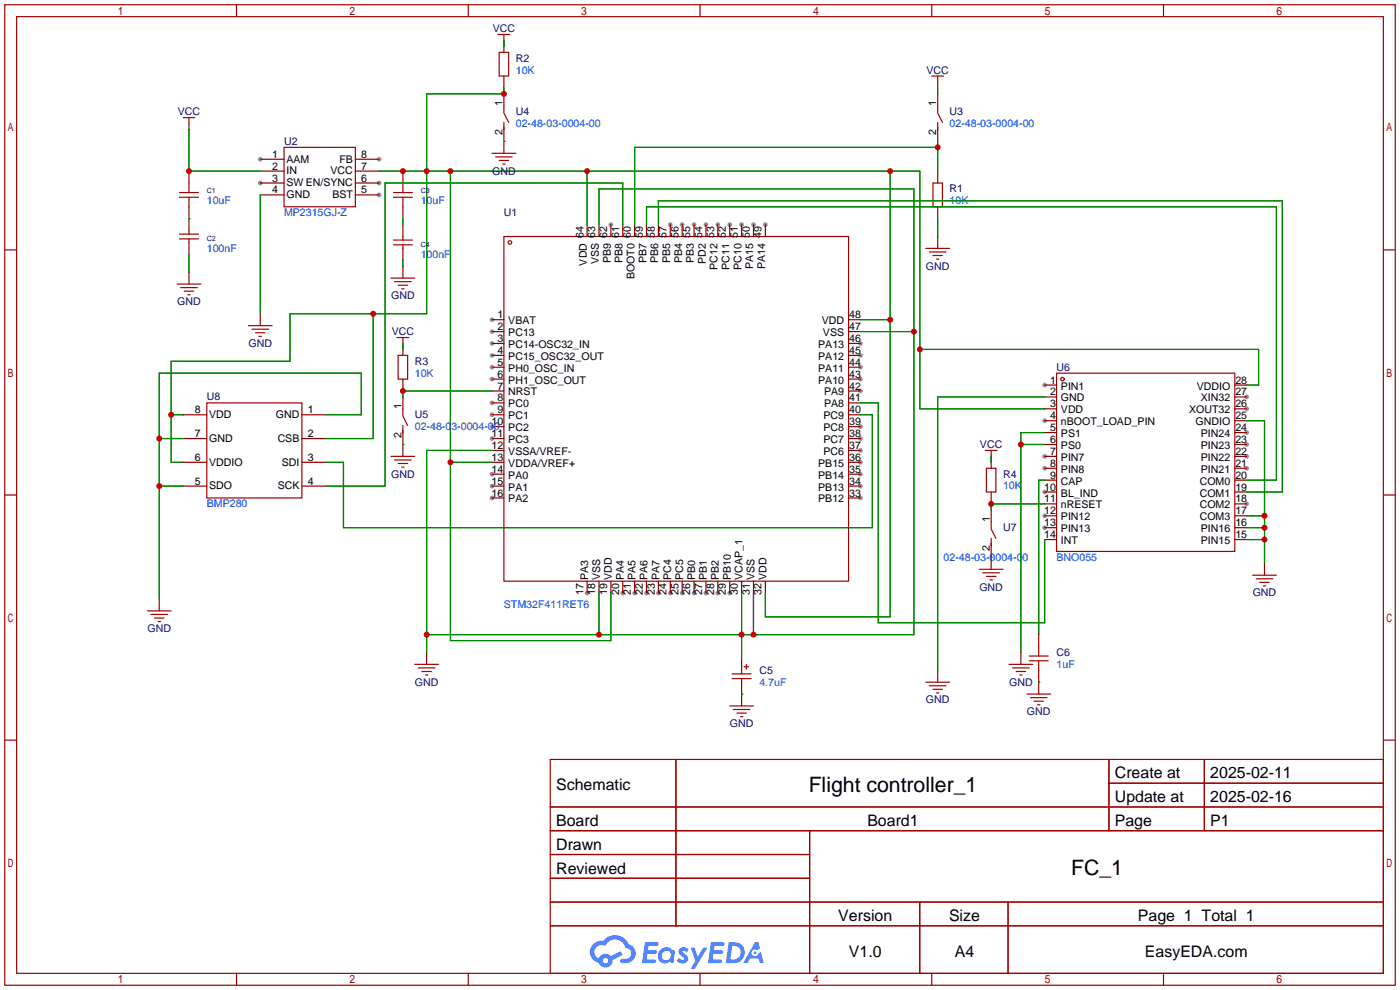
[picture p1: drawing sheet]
<svg xmlns="http://www.w3.org/2000/svg" width="299mm" height="212mm" viewBox="0 0 299 212" stroke-linecap="round" stroke-linejoin="round" font-family="sans-serif">
<g fill="#999">
<circle cx="105.2" cy="68.3" r=".51"/>
<circle cx="105.2" cy="70.9" r=".51"/>
<circle cx="105.2" cy="73.4" r=".51"/>
<circle cx="105.2" cy="75.9" r=".51"/>
<circle cx="105.2" cy="78.5" r=".51"/>
<circle cx="105.2" cy="81" r=".51"/>
<circle cx="105.2" cy="86.1" r=".51"/>
<circle cx="105.2" cy="88.6" r=".51"/>
<circle cx="105.2" cy="91.2" r=".51"/>
<circle cx="105.2" cy="93.7" r=".51"/>
<circle cx="105.2" cy="101.3" r=".51"/>
<circle cx="105.2" cy="103.9" r=".51"/>
<circle cx="105.2" cy="106.4" r=".51"/>
<circle cx="125.5" cy="126.7" r=".51"/>
<circle cx="133.1" cy="126.7" r=".51"/>
<circle cx="135.6" cy="126.7" r=".51"/>
<circle cx="138.2" cy="126.7" r=".51"/>
<circle cx="140.7" cy="126.7" r=".51"/>
<circle cx="143.3" cy="126.7" r=".51"/>
<circle cx="145.8" cy="126.7" r=".51"/>
<circle cx="148.3" cy="126.7" r=".51"/>
<circle cx="150.9" cy="126.7" r=".51"/>
<circle cx="153.4" cy="126.7" r=".51"/>
<circle cx="156" cy="126.7" r=".51"/>
<circle cx="183.9" cy="106.4" r=".51"/>
<circle cx="183.9" cy="103.9" r=".51"/>
<circle cx="183.9" cy="101.3" r=".51"/>
<circle cx="183.9" cy="98.8" r=".51"/>
<circle cx="183.9" cy="96.3" r=".51"/>
<circle cx="183.9" cy="93.7" r=".51"/>
<circle cx="183.9" cy="91.2" r=".51"/>
<circle cx="183.9" cy="83.6" r=".51"/>
<circle cx="183.9" cy="81" r=".51"/>
<circle cx="183.9" cy="78.5" r=".51"/>
<circle cx="183.9" cy="75.9" r=".51"/>
<circle cx="183.9" cy="73.4" r=".51"/>
<circle cx="163.6" cy="48" r=".51"/>
<circle cx="161" cy="48" r=".51"/>
<circle cx="158.5" cy="48" r=".51"/>
<circle cx="156" cy="48" r=".51"/>
<circle cx="153.4" cy="48" r=".51"/>
<circle cx="150.9" cy="48" r=".51"/>
<circle cx="148.3" cy="48" r=".51"/>
<circle cx="145.8" cy="48" r=".51"/>
<circle cx="143.3" cy="48" r=".51"/>
<circle cx="130.6" cy="48" r=".51"/>
<circle cx="55.6" cy="34" r=".51"/>
<circle cx="55.6" cy="39.1" r=".51"/>
<circle cx="81" cy="41.7" r=".51"/>
<circle cx="81" cy="39.1" r=".51"/>
<circle cx="81" cy="34" r=".51"/>
<circle cx="223.3" cy="82.3" r=".51"/>
<circle cx="223.3" cy="89.9" r=".51"/>
<circle cx="223.3" cy="97.5" r=".51"/>
<circle cx="223.3" cy="100.1" r=".51"/>
<circle cx="223.3" cy="105.2" r=".51"/>
<circle cx="223.3" cy="110.2" r=".51"/>
<circle cx="223.3" cy="112.8" r=".51"/>
<circle cx="266.4" cy="107.7" r=".51"/>
<circle cx="266.4" cy="100.1" r=".51"/>
<circle cx="266.4" cy="97.5" r=".51"/>
<circle cx="266.4" cy="95" r=".51"/>
<circle cx="266.4" cy="92.5" r=".51"/>
<circle cx="266.4" cy="87.4" r=".51"/>
<circle cx="266.4" cy="84.8" r=".51"/>
</g>
<g fill="none" stroke="#a10000" stroke-width=".25">
<path d="M1 1h297.2v209.6h-297.2zM3.6 3.6h292.1v204.4h-292.1zM50.5 1v2.6M100.1 1v2.6M149.6 1v2.6M199.1 1v2.6M248.7 1v2.6M1 53.4h2.6M295.7 53.4h2.5M1 105.8h2.6M295.7 105.8h2.5M1 158.2h2.6"/>
<path d="M295.7 158.2h2.5M117.6 162.3h178.1v45.7h-178.1zM117.6 172.5h178.1M117.6 177.5h178.1M144.5 162.3v35.6M173 177.5v30.5M237 162.3v15.2M237 167.4h58.7M257.4 162.3v15.2M117.6 182.6h55.4M117.6 192.8h178.1M117.6 187.7h55.4"/>
<path d="M117.6 197.9h178.1M196.6 192.8v15.2M215.4 192.8v15.2M50.5 208v2.6M100.1 208v2.6M149.6 208v2.6M199.1 208v2.6M248.7 208v2.6"/>
</g>
<g fill="#5487ff">
<path d="M145.3 202.7a1.3 1.3 0 0 1 1.9 .3l-.4 .6a.54 .54 0 0 0-.9-.2l.1 .2a1.34 1.34 0 0 1 .9 1.8 1.47 1.47 0 0 1-2.3-.1l.5-.6 .8 .5a.31 .31 0 0 0 .4-.3 .31 .31 0 0 0-.3-.4 1.12 1.12 0 0 1-.7-1.8z"/>
<path d="M147.6 202.5h.9l.6 2 1.2-2h.9l-2.7 4.6h-.9l1-1.7z"/>
<path d="M137.8 201.4h1.7a1.31 1.31 0 0 1 1.2 .2 .4 .4 0 0 1-.3 .5l-1.8 .1-.1 .9h1.6a.4 .4 0 0 1 .4 .4 .4 .4 0 0 1-.5 .4h-1.6l-.2 1.2h1.4a.46 .46 0 0 1 .5 0 .46 .46 0 0 1 .1 .5l-.4 .2h-2.6z"/>
<path d="M151.9 201.4h1.7a1.32 1.32 0 0 1 1.2 .2 .39 .39 0 0 1-.3 .5l-1.8 .1-.1 .9h1.6a.4 .4 0 0 1 .4 .4 .4 .4 0 0 1-.4 .4h-1.7l-.2 1.2h1.4a.46 .46 0 0 1 .5 0 .46 .46 0 0 1 .1 .5l-.4 .2h-2.6z"/>
<path d="M161.3 201.4h.8l.3 1.3-.6 .4a.75 .75 0 0 0-1.1 .3 .75 .75 0 0 0 .5 1 .75 .75 0 0 0 .9-.7l.5-.2 .6 2.3h-.8l-.3-.9h-1.8l-.5 .9h-1z"/>
<path d="M155.7 201.4l-.6 4.4h1.5a2.27 2.27 0 0 0 2.6-2.2 2.27 2.27 0 0 0-2.7-2.2zM156.5 202.1a1.5 1.5 0 0 1 1.8 1.6 1.5 1.5 0 0 1-1.9 1.4h-.3z"/>
<path d="M141.2 203a1.6 1.6 0 0 0-.3 2.3 1.6 1.6 0 0 0 2.3 .2l.7 .3 .3-2.4-.1-.3-.5-.1a1.58 1.58 0 0 0-2.4 0zM141.8 203.5a.98 .98 0 0 1 1.6 .4 .98 .98 0 0 1-1.1 1.3 .94 .94 0 0 1-.9-.7 .94 .94 0 0 1 .4-1z"/>
<path d="M126.8 201.8a2.37 2.37 0 0 0 1.1 4 1.54 1.54 0 0 0 1.8 1 1.54 1.54 0 0 0 1.2-1.6l2.2-1.1-.5-.8-2 1a1.57 1.57 0 0 0-2.7 .5 1.5 1.5 0 0 1-.7-2.1 1.5 1.5 0 0 1 2.2-.5 2.23 2.23 0 0 1 2.3-1.4 2.23 2.23 0 0 1 2 1.8 1.16 1.16 0 0 1 1.2 1.1 1.16 1.16 0 0 1-1.1 1.2h-.7a.47 .47 0 0 0-.5 .4 .47 .47 0 0 0 .4 .5 2.17 2.17 0 0 0 2.5-.9 2.17 2.17 0 0 0-.3-2.7l-.8-.4a3.2 3.2 0 0 0-5.5-.7l-1.1 .1zM128.8 205.3a.6 .6 0 0 1 1.2 0 .6 .6 0 0 1-1.2 0z"/>
<circle cx="161.4" cy="203.6" r=".28"/>
</g>
<g fill="none" stroke="#a10000" stroke-width=".25">
<path d="M106.4 7.4h2.6M106.7 11.2h2v5.1h-2zM107.7 7.4v1.2M199.1 16.3h2.6M200.4 16.3v1.2M39.1 25.1h2.6M40.4 25.1v1.3M40.4 39.1v2M60.7 31.5h15.2v12.7h-15.2zM86.1 39.1v2M105.2 32.8h5M105.9 33.5h3.6"/>
<path d="M106.7 34.3h2M107.4 35.1h.5M107.7 22.6v1.5l1 2.1M107.7 26.2v1.5M199.4 39.1h2v5.1h-2zM200.4 22.6v1.5l1 2.1M200.4 26.2v1.5M38.4 42.2h4M38.4 41.1h4M38.4 51.1h4M38.4 50h4M40.4 42.2v2"/>
<path d="M40.4 49.3v.7M40.4 51.1v.7M83.6 59.4h5M84.1 42.2h4M84.1 41.1h4M84.1 52.3h4M84.1 51.3h4M86.1 42.2v2M86.1 50.5v.8M86.1 52.3v.8M107.7 50.5h73.7v73.7h-73.7zM197.9 53.1h5"/>
<path d="M198.6 53.8h3.6M199.4 54.6h2M200.2 55.4h.5M37.8 60.7h5.1M38.6 61.5h3.6M39.4 62.2h2M40.1 63h.5M53.1 69.6h5.1M53.8 70.4h3.6M54.6 71.1h2M55.4 71.9h.5M84.3 60.2h3.6"/>
<path d="M84.8 72.1h2.6M85.1 75.9h2v5.1h-2zM85.1 61h2M85.9 61.7h.5M86.1 72.1v1.3M225.8 79.8h38.1v38.1h-38.1zM44.2 86.1h20.3v20.3h-20.3zM83.6 97.5h5M84.3 98.3h3.6M85.1 99.1h2M85.9 99.8h.5M86.1 87.4v1.5l1 2"/>
<path d="M86.1 90.9v1.6M210.6 96.3h2.5M211.8 96.3v1.2M210.8 100.1h2.1v5.1h-2.1zM211.8 111.5v1.5l1.1 2.1M211.8 115.1v1.5M31.5 130.6h5.1M32.3 131.3h3.5M33 132.1h2.1M33.8 132.8h.5M209.3 121.7h5.1M210.1 122.4h3.5"/>
<path d="M210.8 123.2h2.1M211.6 124h.5M222 138.2v2M267.7 122.9h5.1M268.5 123.7h3.5M269.2 124.5h2.1M270 125.2h.5M88.6 142h5.1M89.4 142.7h3.6M90.2 143.5h2M90.9 144.3h.5M156 150.9h5"/>
<path d="M156.5 145h4M156.5 144h4M156.7 151.6h3.6M157.5 152.4h2M158.2 153.2h.5M158.5 143.3v.7M158.5 145v.8M159 142.5h1M159.5 142v1M197.9 145.8h5M198.6 146.6h3.6M199.4 147.3h2"/>
<path d="M200.2 148.1h.5M215.6 142h5.1M216.4 142.7h3.6M217.2 143.5h2M217.9 144.3h.5M219.5 148.3h5M220 140.2h4M220 141.2h4M220.2 149.1h3.6M221 149.9h2M221.7 150.6h.5M222 141.2v2.1"/>
<circle cx="109" cy="51.8" r=".38"/>
<circle cx="227.1" cy="81" r=".38"/>
</g>
<g fill="none" stroke="#870000" stroke-width=".25">
<path d="M107.7 8.6v2.6M107.7 16.3v2.5M200.4 17.5v1.3M40.4 26.4v1.3M40.4 36.6v2.5M55.6 34h5.1M55.6 36.6h5.1M55.6 39.1h5.1M75.9 34h5.1M75.9 36.6h5.1M75.9 39.1h5.1M86.1 36.6v2.5"/>
<path d="M107.7 20.1v2.5M107.7 27.7v5.1M200.4 20.1v2.5M200.4 27.7v2.5M200.4 36.6v2.5M40.4 44.2v5.1M40.4 51.8v2.6M40.4 58.2v2.5M55.6 41.7h5.1M75.9 41.7h5.1M86.1 44.2v2.5M86.1 48v2.5"/>
<path d="M86.1 53.1v2.5M86.1 56.9v2.5M125.5 48v2.5M128 48v2.5M130.6 48v2.5M133.1 48v2.5M135.6 48v2.5M138.2 48v2.5M140.7 48v2.5M143.3 48v2.5M145.8 48v2.5M148.3 48v2.5"/>
<path d="M150.9 48v2.5M153.4 48v2.5M156 48v2.5M158.5 48v2.5M161 48v2.5M163.6 48v2.5M200.4 44.2v2.5M200.4 50.5v2.6M55.6 67.1v2.5M86.1 73.4v2.5M105.2 68.3h2.5M105.2 70.9h2.5"/>
<path d="M105.2 73.4h2.5M105.2 75.9h2.5M105.2 78.5h2.5M181.4 68.3h2.5M181.4 70.9h2.5M181.4 73.4h2.5M181.4 75.9h2.5M181.4 78.5h2.5M39.1 88.6h5.1M39.1 93.7h5.1M39.1 98.8h5.1M64.5 88.6h5.1"/>
<path d="M64.5 93.7h5.1M64.5 98.8h5.1M86.1 81v2.6M86.1 84.8v2.6M86.1 92.5v5M105.2 81h2.5M105.2 83.6h2.5M105.2 86.1h2.5M105.2 88.6h2.5M105.2 91.2h2.5M105.2 93.7h2.5M105.2 96.3h2.5"/>
<path d="M105.2 98.8h2.5M181.4 81h2.5M181.4 83.6h2.5M181.4 86.1h2.5M181.4 88.6h2.5M181.4 91.2h2.5M181.4 93.7h2.5M181.4 96.3h2.5M181.4 98.8h2.5M211.8 97.5v2.6M223.3 82.3h2.5M223.3 84.8h2.5"/>
<path d="M223.3 87.4h2.5M223.3 89.9h2.5M223.3 92.5h2.5M223.3 95h2.5M223.3 97.5h2.5M263.9 82.3h2.5M263.9 84.8h2.5M263.9 87.4h2.5M263.9 89.9h2.5M263.9 92.5h2.5M263.9 95h2.5M263.9 97.5h2.5"/>
<path d="M39.1 103.9h5.1M64.5 103.9h5.1M105.2 101.3h2.5M105.2 103.9h2.5M105.2 106.4h2.5M181.4 101.3h2.5M181.4 103.9h2.5M181.4 106.4h2.5M211.8 105.2v2.5M211.8 109v2.5M211.8 116.6v5.1M223.3 100.1h2.5"/>
<path d="M223.3 102.6h2.5M223.3 105.2h2.5M223.3 107.7h2.5M223.3 110.2h2.5M223.3 112.8h2.5M223.3 115.3h2.5M263.9 100.1h2.5M263.9 102.6h2.5M263.9 105.2h2.5M263.9 107.7h2.5M263.9 110.2h2.5M263.9 112.8h2.5"/>
<path d="M263.9 115.3h2.5M34 128v2.6M91.2 139.4v2.6M125.5 124.2v2.5M128 124.2v2.5M130.6 124.2v2.5M133.1 124.2v2.5M135.6 124.2v2.5M138.2 124.2v2.5M140.7 124.2v2.5M143.3 124.2v2.5M145.8 124.2v2.5"/>
<path d="M148.3 124.2v2.5M150.9 124.2v2.5M153.4 124.2v2.5M156 124.2v2.5M158.5 124.2v2.5M161 124.2v2.5M163.6 124.2v2.5M218.2 139.4v2.6M222 135.6v2.6M270.3 120.4v2.5M158.5 140.7v2.6M158.5 145.8v5.1"/>
<path d="M200.4 143.3v2.5M222 143.3v5"/>
</g>
<g fill="none" stroke="#008700" stroke-width=".25">
<path d="M107.7 18.8v1.3h-16.5v47h-29.2v10.1h-25.4v21.6h2.5M107.7 8.6v1.3M200.4 18.8v1.3M40.4 27.7v8.9h15.2M81 36.6h115.6v50.8h26.7M96.3 36.6v100.3h34.3v-10.2M107.7 30.2h.1M125.5 36.6v11.4M190.2 36.6v95.2h-26.6v-5.1M200.4 30.2v6.4M200.4 31.5h-64.8v16.5M40.4 46.7h.1"/>
<path d="M40.4 54.4v3.8M55.6 41.7v25.4M86.1 46.7v1.3M86.1 55.6v1.3M128 48v-7.6h67.3v95.2h-104.1M133.1 48v-8.9h-50.8v64.8h-12.7M138.2 48v-3.8h134.6v58.4h-6.4M140.7 48v-5.1h133.4v62.3h-7.7M200.4 46.7v3.8M79.8 67.1v26.6h-10.2M86.1 73.4v1.3M183.9 68.3h6.3"/>
<path d="M183.9 70.9h11.4M196.6 74.7h72.4v7.6h-2.6M34 93.7h5.1M36.6 88.6h2.5M69.6 88.6h7.6v-8.8h-43.2v48.2M86.1 95h.1M96.3 98.8h8.9M105.2 96.3h-14v43.1M105.2 83.6h-19.1v1.2M183.9 88.6h2.5v24.2h-113v-14h-3.8M183.9 86.1h3.8v47h35.6v-17.8M211.8 97.5v1.3"/>
<path d="M218.2 95h5.1M223.3 84.8h-22.9v58.5M223.3 92.5h-5.1v46.9M266.4 89.9h3.9v30.5M34 103.9h5.1M211.8 119.1h.1M223.3 102.6h-1.3v33M223.3 107.7h-11.5v1.3M266.4 115.3h3.9M266.4 112.8h3.9M266.4 110.2h3.9M128 126.7v8.9"/>
<path d="M158.5 126.7v14M161 126.7v8.9M158.5 148.3h.1M222 145.8h.1"/>
</g>
<g fill="#c00">
<circle cx="40.4" cy="36.6" r=".63"/>
<circle cx="125.5" cy="36.6" r=".63"/>
<circle cx="190.2" cy="36.6" r=".63"/>
<circle cx="190.2" cy="68.3" r=".63"/>
<circle cx="196.6" cy="74.7" r=".63"/>
<circle cx="96.3" cy="36.6" r=".63"/>
<circle cx="91.2" cy="36.6" r=".63"/>
<circle cx="107.7" cy="20.1" r=".63"/>
<circle cx="86.1" cy="36.6" r=".63"/>
<circle cx="79.8" cy="67.1" r=".63"/>
<circle cx="36.6" cy="88.6" r=".63"/>
<circle cx="96.3" cy="98.8" r=".63"/>
<circle cx="86.1" cy="83.6" r=".63"/>
<circle cx="128" cy="135.6" r=".63"/>
<circle cx="91.2" cy="135.6" r=".63"/>
<circle cx="158.5" cy="135.6" r=".63"/>
<circle cx="161" cy="135.6" r=".63"/>
<circle cx="195.3" cy="70.9" r=".63"/>
<circle cx="200.4" cy="31.5" r=".63"/>
<circle cx="270.3" cy="115.3" r=".63"/>
<circle cx="270.3" cy="112.8" r=".63"/>
<circle cx="270.3" cy="110.2" r=".63"/>
<circle cx="211.8" cy="107.7" r=".63"/>
<circle cx="218.2" cy="95" r=".63"/>
<circle cx="34" cy="103.9" r=".63"/>
<circle cx="34" cy="93.7" r=".63"/>
</g>
<g font-size="4.5">
<text x="172.8" y="169.2">Flight controller_1</text>
<text x="228.9" y="187">FC_1</text>
</g>
<g font-size="3.4">
<text x="238.3" y="166.4">Create at</text>
<text x="258.7" y="166.4">2025-02-11</text>
<text x="118.9" y="168.9">Schematic</text>
<text x="238.3" y="171.4">Update at</text>
<text x="258.7" y="171.4">2025-02-16</text>
<text x="118.9" y="176.5">Board</text>
<text x="185.4" y="176.5">Board1</text>
<text x="238.3" y="176.5">Page</text>
<text x="258.7" y="176.5">P1</text>
<text x="118.9" y="181.6">Drawn</text>
<text x="118.9" y="186.7">Reviewed</text>
<text x="179.2" y="196.8">Version</text>
<text x="202.8" y="196.8">Size</text>
<text x="243.2" y="196.8">Page 1 Total 1</text>
<text x="181.4" y="204.5">V1.0</text>
<text x="204.1" y="204.5">A4</text>
<text x="244.7" y="204.5">EasyEDA.com</text>
</g>
<g font-size="2.3" fill="#000080">
<text x="105.3" y="6.8">VCC</text>
<text x="110.2" y="13.2">R2</text>
<text x="198" y="15.7">VCC</text>
<text x="38" y="24.6">VCC</text>
<text x="110.2" y="24.6">U4</text>
<text x="202.9" y="24.6">U3</text>
<text x="60.7" y="31">U2</text>
<text x="105.2" y="37.3">GND</text>
<text x="202.9" y="41.1">R1</text>
<text x="107.7" y="46.2">U1</text>
<text x="197.9" y="57.6">GND</text>
<text x="37.9" y="65.2">GND</text>
<text x="83.6" y="64">GND</text>
<text x="83.7" y="71.6">VCC</text>
<text x="53.1" y="74.1">GND</text>
<text x="88.6" y="77.9">R3</text>
<text x="225.8" y="79.2">U6</text>
<text x="44.2" y="85.6">U8</text>
<text x="88.6" y="89.4">U5</text>
<text x="209.4" y="95.7">VCC</text>
<text x="83.6" y="102.1">GND</text>
<text x="214.4" y="102.1">R4</text>
<text x="214.4" y="113.5">U7</text>
<text x="209.3" y="126.2">GND</text>
<text x="267.7" y="127.5">GND</text>
<text x="31.5" y="135.1">GND</text>
<text x="162.3" y="144">C5</text>
<text x="225.8" y="140.2">C6</text>
<text x="88.7" y="146.5">GND</text>
<text x="215.7" y="146.5">GND</text>
<text x="156" y="155.4">GND</text>
<text x="197.9" y="150.3">GND</text>
<text x="219.5" y="152.9">GND</text>
</g>
<g font-size="2.3" fill="#00f">
<text x="110.2" y="15.7">10K</text>
<text x="110.2" y="27.1">02-48-03-0004-00</text>
<text x="202.9" y="27.1">02-48-03-0004-00</text>
<text x="44.2" y="43.7">10uF</text>
<text x="60.7" y="46.2">MP2315GJ-Z</text>
<text x="89.9" y="43.7">10uF</text>
<text x="202.9" y="43.7">10K</text>
<text x="44.2" y="53.8">100nF</text>
<text x="89.9" y="55.1">100nF</text>
<text x="88.6" y="80.5">10K</text>
<text x="88.6" y="91.9">02-48-03-0004-00</text>
<text x="214.4" y="104.6">10K</text>
<text x="44.2" y="108.4">BMP280</text>
<text x="201.7" y="119.9">02-48-03-0004-00</text>
<text x="225.8" y="119.9">BNO055</text>
<text x="107.7" y="130">STM32F411RET6</text>
<text x="225.8" y="142.7">1uF</text>
<text x="162.3" y="146.5">4.7uF</text>
</g>
<g font-size="2.3">
<text x="107.4" y="22.6" transform="rotate(-90 107.4 22.6)">1</text>
<text x="200.1" y="22.6" transform="rotate(-90 200.1 22.6)">1</text>
<text x="107.4" y="28.9" transform="rotate(-90 107.4 28.9)">2</text>
<text x="200.1" y="28.9" transform="rotate(-90 200.1 28.9)">2</text>
<text x="58.2" y="33.7">1</text>
<text x="61.2" y="34.7">AAM</text>
<text x="72.5" y="34.7">FB</text>
<text x="77.2" y="33.7">8</text>
<text x="58.2" y="36.3">2</text>
<text x="58.2" y="38.8">3</text>
<text x="58.2" y="41.3">4</text>
<text x="61.2" y="37.3">IN</text>
<text x="61.2" y="39.8">SW EN/SYNC</text>
<text x="70.7" y="37.3">VCC</text>
<text x="77.2" y="41.3">5</text>
<text x="77.2" y="38.8">6</text>
<text x="77.2" y="36.3">7</text>
<text x="61.2" y="42.4">GND</text>
<text x="71" y="42.4">BST</text>
<text x="124.7" y="50.9" transform="rotate(-90 124.7 50.9)">64</text>
<text x="127.2" y="50.9" transform="rotate(-90 127.2 50.9)">63</text>
<text x="129.8" y="50.9" transform="rotate(-90 129.8 50.9)">62</text>
<text x="132.3" y="50.9" transform="rotate(-90 132.3 50.9)">61</text>
<text x="134.8" y="50.9" transform="rotate(-90 134.8 50.9)">60</text>
<text x="137.4" y="50.9" transform="rotate(-90 137.4 50.9)">59</text>
<text x="139.9" y="50.9" transform="rotate(-90 139.9 50.9)">58</text>
<text x="142.5" y="50.9" transform="rotate(-90 142.5 50.9)">57</text>
<text x="145" y="50.9" transform="rotate(-90 145 50.9)">56</text>
<text x="147.5" y="50.9" transform="rotate(-90 147.5 50.9)">55</text>
<text x="150.1" y="50.9" transform="rotate(-90 150.1 50.9)">54</text>
<text x="152.6" y="50.9" transform="rotate(-90 152.6 50.9)">53</text>
<text x="155.2" y="50.9" transform="rotate(-90 155.2 50.9)">52</text>
<text x="157.7" y="50.9" transform="rotate(-90 157.7 50.9)">51</text>
<text x="160.2" y="50.9" transform="rotate(-90 160.2 50.9)">50</text>
<text x="162.8" y="50.9" transform="rotate(-90 162.8 50.9)">49</text>
<text x="125.4" y="56.8" transform="rotate(-90 125.4 56.8)">VDD</text>
<text x="128" y="56.5" transform="rotate(-90 128 56.5)">VSS</text>
<text x="130.5" y="56.3" transform="rotate(-90 130.5 56.3)">PB9</text>
<text x="133.1" y="56.3" transform="rotate(-90 133.1 56.3)">PB8</text>
<text x="135.6" y="59.7" transform="rotate(-90 135.6 59.7)">BOOT0</text>
<text x="138.1" y="56.3" transform="rotate(-90 138.1 56.3)">PB7</text>
<text x="140.7" y="56.3" transform="rotate(-90 140.7 56.3)">PB6</text>
<text x="143.2" y="56.3" transform="rotate(-90 143.2 56.3)">PB5</text>
<text x="145.8" y="56.3" transform="rotate(-90 145.8 56.3)">PB4</text>
<text x="148.3" y="56.3" transform="rotate(-90 148.3 56.3)">PB3</text>
<text x="150.8" y="56.4" transform="rotate(-90 150.8 56.4)">PD2</text>
<text x="153.4" y="57.6" transform="rotate(-90 153.4 57.6)">PC12</text>
<text x="155.9" y="57.6" transform="rotate(-90 155.9 57.6)">PC11</text>
<text x="158.5" y="57.6" transform="rotate(-90 158.5 57.6)">PC10</text>
<text x="161" y="57.5" transform="rotate(-90 161 57.5)">PA15</text>
<text x="163.5" y="57.5" transform="rotate(-90 163.5 57.5)">PA14</text>
<text x="106.3" y="68">1</text>
<text x="106.3" y="70.6">2</text>
<text x="108.6" y="69.3">VBAT</text>
<text x="108.6" y="71.8">PC13</text>
<text x="175.6" y="69.3">VDD</text>
<text x="175.9" y="71.8">VSS</text>
<text x="181.5" y="70.6">47</text>
<text x="181.5" y="68">48</text>
<text x="106.3" y="73.1">3</text>
<text x="106.3" y="75.6">4</text>
<text x="108.6" y="74.4">PC14-OSC32_IN</text>
<text x="108.6" y="76.9">PC15_OSC32_OUT</text>
<text x="174.9" y="76.9">PA12</text>
<text x="174.9" y="74.4">PA13</text>
<text x="181.5" y="75.6">45</text>
<text x="181.5" y="73.1">46</text>
<text x="106.3" y="78.2">5</text>
<text x="106.3" y="80.7">6</text>
<text x="106.3" y="83.3">7</text>
<text x="108.6" y="79.4">PH0_OSC_IN</text>
<text x="108.6" y="82">PH1_OSC_OUT</text>
<text x="174.9" y="82">PA10</text>
<text x="174.9" y="79.4">PA11</text>
<text x="181.5" y="83.3">42</text>
<text x="181.5" y="80.7">43</text>
<text x="181.5" y="78.2">44</text>
<text x="224.4" y="82">1</text>
<text x="226.7" y="83.3">PIN1</text>
<text x="255.8" y="83.3">VDDIO</text>
<text x="264" y="82">28</text>
<text x="41.7" y="88.3">8</text>
<text x="44.7" y="89.4">VDD</text>
<text x="59" y="89.4">GND</text>
<text x="65.8" y="88.3">1</text>
<text x="85.8" y="87.4" transform="rotate(-90 85.8 87.4)">1</text>
<text x="106.3" y="85.8">8</text>
<text x="106.3" y="88.3">9</text>
<text x="108.6" y="84.5">NRST</text>
<text x="108.6" y="87.1">PC0</text>
<text x="108.6" y="89.6">PC1</text>
<text x="176" y="89.6">PC9</text>
<text x="176.1" y="87.1">PA8</text>
<text x="176.1" y="84.5">PA9</text>
<text x="181.5" y="88.3">40</text>
<text x="181.5" y="85.8">41</text>
<text x="224.4" y="84.5">2</text>
<text x="224.4" y="87.1">3</text>
<text x="224.4" y="89.6">4</text>
<text x="226.7" y="85.8">GND</text>
<text x="226.7" y="88.3">VDD</text>
<text x="254.1" y="88.3">XOUT32</text>
<text x="256.7" y="85.8">XIN32</text>
<text x="264" y="89.6">25</text>
<text x="264" y="87.1">26</text>
<text x="264" y="84.5">27</text>
<text x="41.7" y="93.4">7</text>
<text x="44.7" y="94.4">GND</text>
<text x="59.3" y="94.4">CSB</text>
<text x="65.8" y="93.4">2</text>
<text x="85.8" y="93.7" transform="rotate(-90 85.8 93.7)">2</text>
<text x="105" y="90.9">10</text>
<text x="105" y="93.4">11</text>
<text x="105" y="96">12</text>
<text x="108.6" y="92.1">PC2</text>
<text x="108.6" y="94.7">PC3</text>
<text x="176" y="94.7">PC7</text>
<text x="176" y="92.1">PC8</text>
<text x="181.5" y="96">37</text>
<text x="181.5" y="93.4">38</text>
<text x="181.5" y="90.9">39</text>
<text x="224.4" y="92.1">5</text>
<text x="224.4" y="94.7">6</text>
<text x="226.7" y="90.9">nBOOT_LOAD_PIN</text>
<text x="226.7" y="93.4">PS1</text>
<text x="226.7" y="96">PS0</text>
<text x="255.5" y="90.9">GNDIO</text>
<text x="256.7" y="96">PIN23</text>
<text x="256.7" y="93.4">PIN24</text>
<text x="264" y="94.7">23</text>
<text x="264" y="92.1">24</text>
<text x="41.7" y="98.5">6</text>
<text x="44.7" y="99.5">VDDIO</text>
<text x="60.2" y="99.5">SDI</text>
<text x="65.8" y="98.5">3</text>
<text x="105" y="98.5">13</text>
<text x="105" y="101">14</text>
<text x="108.6" y="97.2">VSSA/VREF-</text>
<text x="108.6" y="99.8">VDDA/VREF+</text>
<text x="174.9" y="99.8">PB15</text>
<text x="176" y="97.2">PC6</text>
<text x="181.5" y="101">35</text>
<text x="181.5" y="98.5">36</text>
<text x="224.4" y="97.2">7</text>
<text x="224.4" y="99.8">8</text>
<text x="226.7" y="98.5">PIN7</text>
<text x="226.7" y="101">PIN8</text>
<text x="256.7" y="101">PIN21</text>
<text x="256.7" y="98.5">PIN22</text>
<text x="264" y="99.8">21</text>
<text x="264" y="97.2">22</text>
<text x="41.7" y="103.6">5</text>
<text x="44.7" y="104.6">SDO</text>
<text x="59.3" y="104.6">SCK</text>
<text x="65.8" y="103.6">4</text>
<text x="105" y="103.6">15</text>
<text x="105" y="106.1">16</text>
<text x="108.6" y="102.3">PA0</text>
<text x="108.6" y="104.8">PA1</text>
<text x="108.6" y="107.4">PA2</text>
<text x="174.9" y="107.4">PB12</text>
<text x="174.9" y="104.8">PB13</text>
<text x="174.9" y="102.3">PB14</text>
<text x="181.5" y="106.1">33</text>
<text x="181.5" y="103.6">34</text>
<text x="223.2" y="104.8">10</text>
<text x="223.2" y="107.4">11</text>
<text x="224.4" y="102.3">9</text>
<text x="226.7" y="103.6">CAP</text>
<text x="226.7" y="106.1">BL_IND</text>
<text x="256.4" y="106.1">COM1</text>
<text x="256.4" y="103.6">COM0</text>
<text x="264" y="107.4">18</text>
<text x="264" y="104.8">19</text>
<text x="264" y="102.3">20</text>
<text x="211.5" y="111.5" transform="rotate(-90 211.5 111.5)">1</text>
<text x="223.2" y="109.9">12</text>
<text x="223.2" y="112.5">13</text>
<text x="226.7" y="108.7">nRESET</text>
<text x="226.7" y="111.2">PIN12</text>
<text x="226.7" y="113.7">PIN13</text>
<text x="256.4" y="111.2">COM3</text>
<text x="256.4" y="108.7">COM2</text>
<text x="256.7" y="113.7">PIN16</text>
<text x="264" y="112.5">16</text>
<text x="264" y="109.9">17</text>
<text x="211.5" y="117.8" transform="rotate(-90 211.5 117.8)">2</text>
<text x="223.2" y="115">14</text>
<text x="226.7" y="116.3">INT</text>
<text x="256.7" y="116.3">PIN15</text>
<text x="264" y="115">15</text>
<text x="125.7" y="123.9" transform="rotate(-90 125.7 123.9)">PA3</text>
<text x="128.2" y="123.9" transform="rotate(-90 128.2 123.9)">VSS</text>
<text x="130.8" y="123.9" transform="rotate(-90 130.8 123.9)">VDD</text>
<text x="133.3" y="123.9" transform="rotate(-90 133.3 123.9)">PA4</text>
<text x="135.9" y="123.9" transform="rotate(-90 135.9 123.9)">PA5</text>
<text x="138.4" y="123.9" transform="rotate(-90 138.4 123.9)">PA6</text>
<text x="140.9" y="123.9" transform="rotate(-90 140.9 123.9)">PA7</text>
<text x="143.5" y="123.9" transform="rotate(-90 143.5 123.9)">PC4</text>
<text x="146" y="123.9" transform="rotate(-90 146 123.9)">PC5</text>
<text x="148.6" y="123.9" transform="rotate(-90 148.6 123.9)">PB0</text>
<text x="151.1" y="123.9" transform="rotate(-90 151.1 123.9)">PB1</text>
<text x="153.6" y="123.9" transform="rotate(-90 153.6 123.9)">PB2</text>
<text x="156.2" y="123.9" transform="rotate(-90 156.2 123.9)">PB10</text>
<text x="158.7" y="123.9" transform="rotate(-90 158.7 123.9)">VCAP_1</text>
<text x="161.3" y="123.9" transform="rotate(-90 161.3 123.9)">VSS</text>
<text x="163.8" y="123.9" transform="rotate(-90 163.8 123.9)">VDD</text>
<text x="124.7" y="127.1" transform="rotate(-90 124.7 127.1)">17</text>
<text x="127.2" y="127.1" transform="rotate(-90 127.2 127.1)">18</text>
<text x="129.8" y="127.1" transform="rotate(-90 129.8 127.1)">19</text>
<text x="132.3" y="127.1" transform="rotate(-90 132.3 127.1)">20</text>
<text x="134.8" y="127.1" transform="rotate(-90 134.8 127.1)">21</text>
<text x="137.4" y="127.1" transform="rotate(-90 137.4 127.1)">22</text>
<text x="139.9" y="127.1" transform="rotate(-90 139.9 127.1)">23</text>
<text x="142.5" y="127.1" transform="rotate(-90 142.5 127.1)">24</text>
<text x="145" y="127.1" transform="rotate(-90 145 127.1)">25</text>
<text x="147.5" y="127.1" transform="rotate(-90 147.5 127.1)">26</text>
<text x="150.1" y="127.1" transform="rotate(-90 150.1 127.1)">27</text>
<text x="152.6" y="127.1" transform="rotate(-90 152.6 127.1)">28</text>
<text x="155.2" y="127.1" transform="rotate(-90 155.2 127.1)">29</text>
<text x="157.7" y="127.1" transform="rotate(-90 157.7 127.1)">30</text>
<text x="160.2" y="127.1" transform="rotate(-90 160.2 127.1)">31</text>
<text x="162.8" y="127.1" transform="rotate(-90 162.8 127.1)">32</text>
</g>
<g font-size="1.5" fill="#000080">
<text x="44.2" y="41.3">C1</text>
<text x="89.9" y="41.3">C3</text>
<text x="44.2" y="51.4">C2</text>
<text x="89.9" y="52.7">C4</text>
</g>
</svg>
